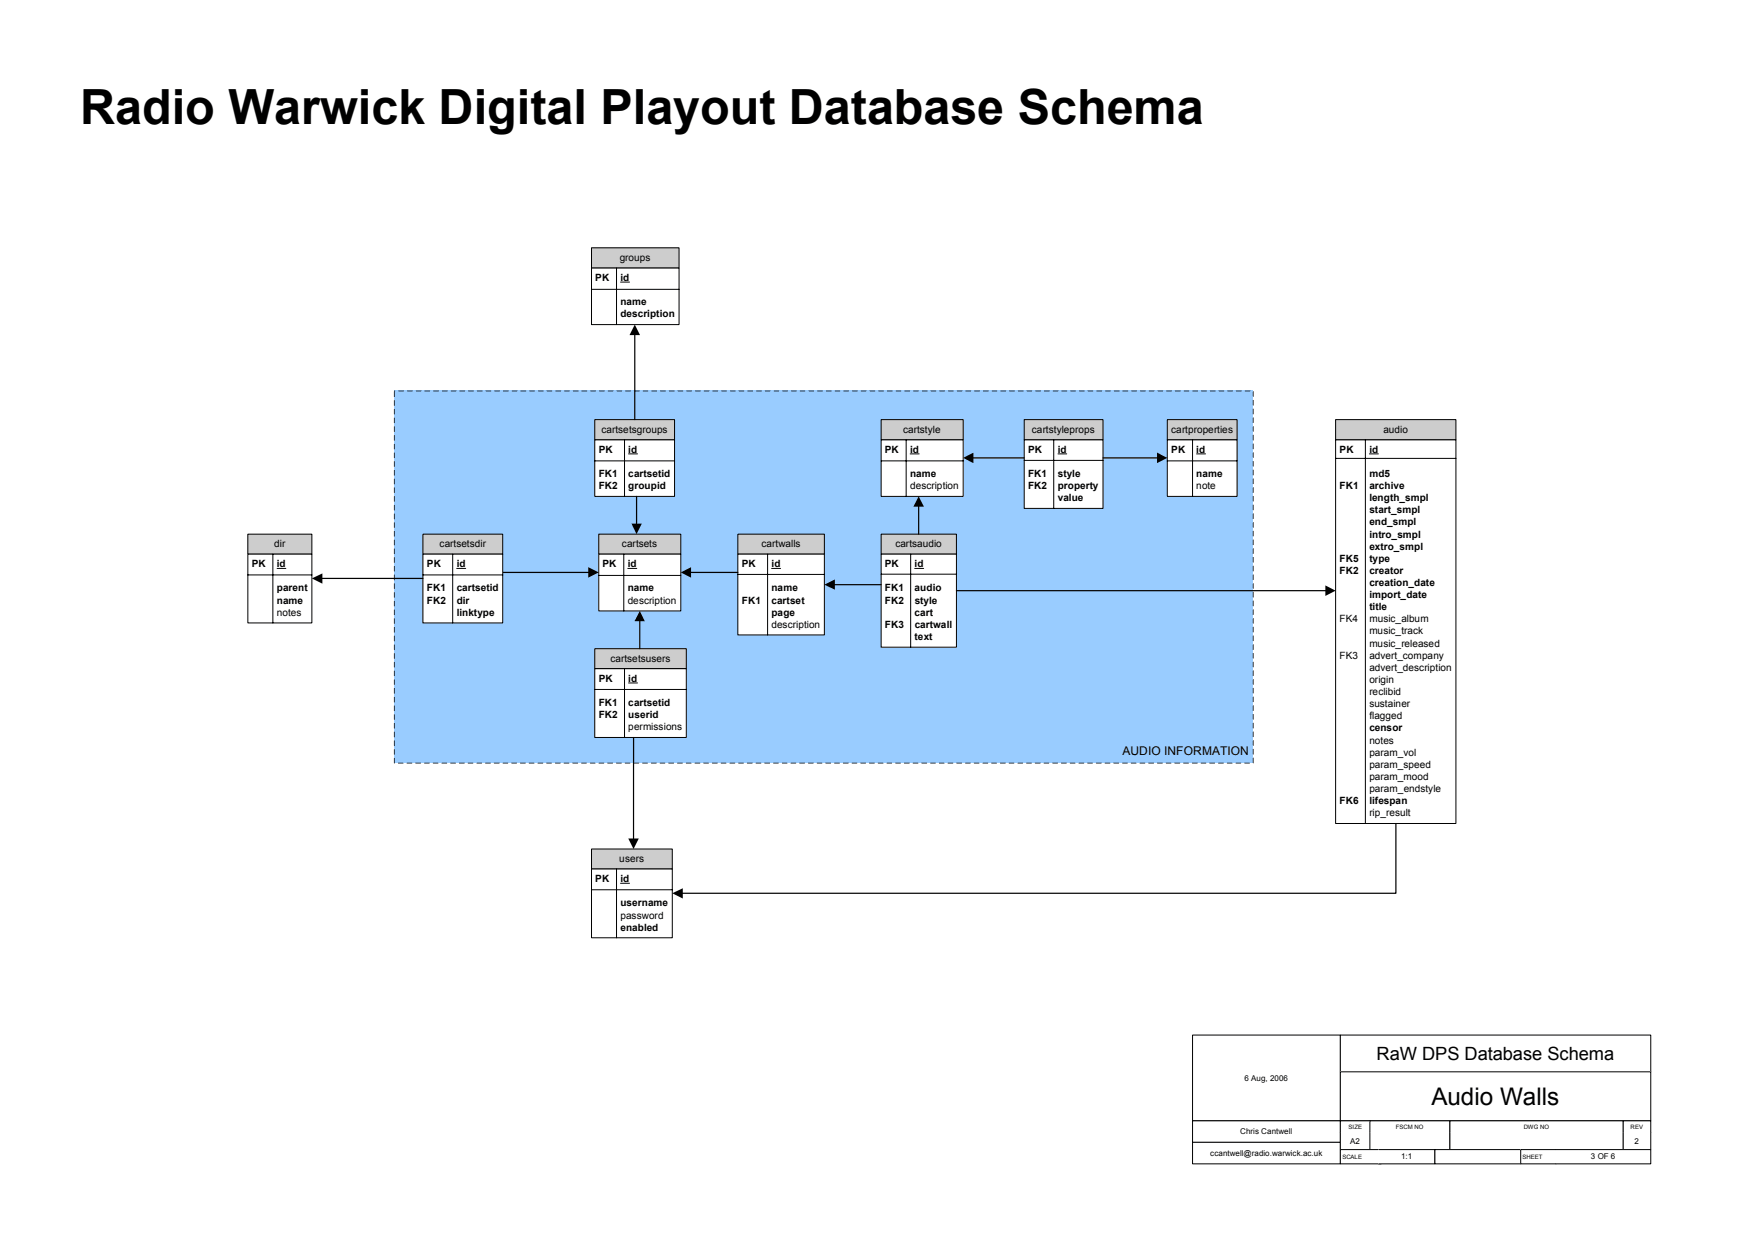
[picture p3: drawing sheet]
<svg xmlns="http://www.w3.org/2000/svg" width="594mm" height="420mm" viewBox="0 0 594 420" stroke-linecap="round" stroke-linejoin="round" font-family="sans-serif">
<path d="M133.5 132.3h290.8v126h-290.8z" fill="#9cf"/>
<path d="M133.3 132.6h.3l-.1 1.9zM133.3 135.6h.3l-.1 1.8zM133.3 138.5h.3l-.1 1.9zM133.3 141.5h.3l-.1 1.8zM133.3 144.4l.2-.1 .1 .1-.1 1.9zM133.3 147.4l.2-.2 .1 .2-.1 1.9zM133.3 150.4l.2-.2 .1 .2-.1 1.7zM133.3 153.3l.2-.1 .1 .1-.1 1.8zM133.3 156.2h.3l-.1 1.9zM133.3 159.2h.3l-.1 1.8zM133.3 162.1h.3l-.1 1.9zM133.3 165.1h.3l-.1 1.9zM133.3 168.1l.2-.2 .1 .2-.1 1.8zM133.3 171l.2-.1 .1 .1-.1 1.9zM133.3 174l.2-.2 .1 .2-.1 1.9zM133.3 177l.2-.2 .1 .2-.1 1.7zM133.3 179.8h.3l-.1 1.9zM133.3 182.8h.3l-.1 1.9zM133.3 185.8h.3l-.1 1.8zM133.3 188.7h.3l-.1 1.9zM133.3 191.7h.3l-.1 1.8zM133.3 194.6l.2-.1 .1 .1-.1 1.9zM133.3 197.6l.2-.2 .1 .2-.1 1.9zM133.3 200.6l.2-.2 .1 .2-.1 1.8zM133.5 203.4v1.9l-.2-.1zM133.3 206.4h.3l-.1 1.9zM133.3 209.4h.3l-.1 1.8zM133.3 212.3h.3l-.1 1.9zM133.3 215.3h.3l-.1 1.9zM133.3 218.3h.3l-.1 1.8zM133.3 221.2l.2-.1 .1 .1-.1 1.9zM133.5 224v2.1l-.2-.2zM133.3 227.2l.2-.2 .1 .2-.1 1.7zM133.3 230.1l.2-.1 .1 .1-.1 1.8zM133.3 233h.3l-.1 1.9zM133.3 236h.3l-.1 1.8zM133.3 238.9h.3l-.1 1.9zM133.3 241.9h.3l-.1 1.9zM133.3 244.9h.3l-.1 1.8zM133.3 247.8l.2-.2 .1 .2-.1 1.9zM133.3 250.8l.2-.2 .1 .2-.1 1.8zM133.5 253.6v1.9l-.2-.1zM133.3 256.7l.2-.2 .1 .2-.1 1.8zM134.8 258.2l1.8 .1-1.8 .2zM137.6 258.3h2l-.2 .2zM140.5 258.3h2.1l-.2 .2zM143.5 258.3h2l-.1 .2zM146.5 258.3h1.9l-.1 .2zM149.4 258.3h2l-.1 .2zM152.4 258.3h1.9v.2zM155.4 258.2l1.9 .1-1.9 .2zM158.4 258.2l1.9 .1-1.9 .2zM161.4 258.2l1.8 .1-1.8 .2zM164.2 258.3h2l-.2 .2zM167.1 258.3h2.1l-.2 .2zM170.1 258.3h1.9v.2zM173.1 258.3h1.9l-.1 .2zM176.1 258.2l1.9 .1-1.9 .2zM179.1 258.2l1.8 .1-1.8 .2zM182 258.2l1.9 .1-1.9 .2zM185 258.2l1.9 .1-1.9 .2zM188 258.2l1.8 .1-1.8 .2zM190.7 258.3h2.1l-.2 .2zM193.7 258.3h2l-.1 .2zM196.7 258.3h1.9l-.1 .2zM199.6 258.3h2l-.1 .2zM202.7 258.2l1.8 .1-1.8 .2zM205.6 258.2l1.9 .1-1.9 .2zM208.6 258.2l1.9 .1-1.9 .2zM211.5 258.3h1.9l-.1 .2zM214.4 258.3h2l-.2 .2zM217.3 258.3h2.1l-.2 .2zM220.3 258.3h2l-.1 .2zM223.3 258.3h1.9l-.1 .2zM226.3 258.2l1.9 .1-1.9 .2zM229.3 258.2l1.8 .1-1.8 .2zM232.1 258.3h2l-.1 .2zM235.2 258.2l1.9 .1-1.9 .2zM238.2 258.2l1.8 .1-1.8 .2zM241 258.3h2l-.2 .2zM243.9 258.3h2l-.1 .2zM246.9 258.3h2l-.2 .2zM249.8 258.3h2l-.1 .2zM252.8 258.3h2l-.1 .2zM255.9 258.2l1.8 .1-1.8 .2zM258.8 258.2l1.9 .1-1.9 .2zM261.8 258.2l1.8 .1-1.8 .2zM264.7 258.2l1.9 .1-1.9 .2zM267.5 258.3h2.1l-.2 .2zM270.5 258.3h2l-.1 .2zM273.5 258.3h1.9l-.1 .2zM276.4 258.3h2l-.1 .2zM279.5 258.2l1.8 .1-1.8 .2zM282.4 258.2l1.9 .1-1.9 .2zM285.4 258.2l1.9 .1-1.9 .2zM288.4 258.2l1.8 .1-1.8 .2zM291.3 258.2l1.9 .1-1.9 .2zM294.1 258.3h2.1l-.2 .2zM297.1 258.3h2l-.1 .2zM300.1 258.3h1.9l-.1 .2zM303 258.3h2l-.1 .2zM306.1 258.2l1.8 .1-1.8 .2zM309 258.2l1.9 .1-1.9 .2zM312 258.2l1.9 .1-1.9 .2zM315 258.2l1.8 .1-1.8 .2zM317.8 258.3h2l-.2 .2zM320.7 258.3h2l-.1 .2zM323.7 258.3h2l-.2 .2zM326.6 258.3h2l-.1 .2zM329.6 258.3h1.9v.2zM332.6 258.2l1.9 .1-1.9 .2zM335.6 258.2l1.9 .1-1.9 .2zM338.5 258.3h1.9v.2zM341.5 258.2l1.9 .1-1.9 .2zM344.5 258.2l1.9 .1-1.9 .2zM347.3 258.3h2l-.1 .2zM350.3 258.3h2l-.2 .2zM353.2 258.3h2l-.1 .2zM356.2 258.3h1.9l-.1 .2zM359.1 258.3h2l-.1 .2zM362.2 258.2l1.9 .1-1.9 .2zM365.2 258.2l1.8 .1-1.8 .2zM368.1 258.2l1.9 .1-1.9 .2zM370.9 258.3h2l-.1 .2zM373.9 258.3h2l-.2 .2zM376.8 258.3h2.1l-.2 .2zM379.8 258.3h2l-.1 .2zM382.9 258.2l1.8 .1-1.8 .2zM385.8 258.2l1.9 .1-1.9 .2zM388.8 258.2l1.8 .1-1.8 .2zM391.7 258.3h1.9l-.1 .2zM394.7 258.2l1.9 .1-1.9 .2zM397.5 258.3h2l-.1 .2zM400.5 258.3h2l-.2 .2zM403.4 258.3h2.1l-.2 .2zM406.4 258.3h1.9v.2zM409.4 258.2l1.9 .1-1.9 .2zM412.4 258.2l1.9 .1-1.9 .2zM415.4 258.2l1.8 .1-1.8 .2zM418.3 258.2l1.9 .1-1.9 .2zM421.3 258.2l1.9 .1-1.9 .2zM424.1 256.6l.2-.1v.1v1.9zM424.1 253.7l.2-.2v.2v1.8zM424.3 250.5v2.1l-.2-.2zM424.1 247.7h.2v1.9zM424.1 244.8h.2v1.8zM424.1 241.8h.2v1.9zM424.1 238.8h.2v1.9zM424.1 236l.2-.2v.2v1.7zM424.1 233l.2-.2v.2v1.8zM424.3 229.9v2l-.2-.2zM424.1 227.1l.2-.2v.2v1.8zM424.1 224.1h.2v1.9zM424.1 221.1h.2v1.9zM424.1 218.2h.2v1.8zM424.1 215.2h.2v1.9zM424.1 212.3h.2v1.8zM424.3 209.2v2l-.2-.1zM424.1 206.4l.2-.2v.2v1.8zM424.1 203.5l.2-.2v.2v1.8zM424.1 200.5l.2-.2v.2v1.9zM424.1 197.5h.2v1.9zM424.1 194.6h.2v1.8zM424.1 191.6h.2v1.9zM424.1 188.6h.2v1.9zM424.1 185.7h.2v1.8zM424.1 182.8l.2-.2v.2v1.8zM424.3 179.7v1.9l-.2-.1zM424.1 176.9l.2-.2v.2v1.8zM424.1 173.9l.2-.2v.2v1.9zM424.1 170.9h.2v1.9zM424.1 168h.2v1.8zM424.1 165h.2v1.9zM424.1 162.1h.2v1.8zM424.1 159.1h.2v1.9zM424.1 156.2l.2-.2v.2v1.8zM424.1 153.2l.2-.1v.1v1.8zM424.3 150.1v2l-.2-.1zM424.3 147.2v2l-.2-.2zM424.1 144.4h.2v1.8zM424.1 141.4h.2v1.9zM424.1 138.4h.2v1.9zM424.1 135.5h.2v1.8zM424.1 132.5h.2v1.9zM421.3 132.3h2l-.1 .2zM418.3 132.3h2.1l-.2 .2zM415.5 132.3h1.9l-.2 .2zM412.5 132.3h1.9v.2zM409.5 132.3h2l-.1 .2zM406.6 132.3h1.9l-.1 .2zM403.6 132.3h1.9v.2zM400.6 132.3h2l-.1 .2zM397.7 132.3h2l-.2 .2zM394.7 132.3h2l-.1 .2zM391.8 132.3h2l-.2 .2zM388.9 132.3h1.9l-.2 .2zM386 132.2l1.9 .1-1.9 .2zM382.9 132.3h2l-.1 .2zM380 132.3h1.9l-.1 .2zM377 132.3h2l-.1 .2zM374.1 132.3h1.9l-.1 .2zM371.1 132.3h2l-.2 .2zM368.1 132.3h2.1l-.2 .2zM365.2 132.3h2l-.2 .2zM362.3 132.3h1.9l-.1 .2zM359.3 132.3h2l-.1 .2zM356.4 132.3h1.9l-.1 .2zM353.4 132.3h1.9v.2zM350.4 132.3h2l-.1 .2zM347.5 132.3h1.9l-.1 .2zM344.5 132.3h2l-.1 .2zM341.5 132.3h2.1l-.2 .2zM338.7 132.3h1.9l-.2 .2zM335.7 132.3h1.9l-.1 .2zM332.8 132.2l1.9 .1-1.9 .2zM329.8 132.3h1.9l-.1 .2zM326.8 132.3h2l-.1 .2zM323.8 132.3h2l-.1 .2zM320.9 132.3h1.9l-.1 .2zM317.9 132.3h2l-.1 .2zM315 132.3h2l-.2 .2zM312.1 132.3h1.9l-.1 .2zM309.1 132.3h2l-.2 .2zM306.1 132.3h2l-.1 .2zM303.2 132.3h1.9l-.1 .2zM300.2 132.3h2l-.1 .2zM297.3 132.3h1.9l-.1 .2zM294.3 132.3h2l-.1 .2zM291.3 132.3h2.1l-.2 .2zM288.4 132.3h2l-.2 .2zM285.5 132.3h1.9l-.1 .2zM282.5 132.3h2l-.1 .2zM279.6 132.3h1.9l-.1 .2zM276.6 132.3h1.9v.2zM273.6 132.3h2l-.1 .2zM270.7 132.3h1.9l-.1 .2zM267.7 132.3h2l-.1 .2zM264.7 132.3h2.1l-.2 .2zM261.9 132.3h1.9l-.2 .2zM258.9 132.3h2l-.2 .2zM255.9 132.3h2l-.1 .2zM253.1 132.2l1.8 .1-1.8 .2zM250 132.3h2l-.1 .2zM247.1 132.3h1.9l-.1 .2zM244.1 132.3h1.9l-.1 .2zM241.1 132.3h2.1l-.2 .2zM238.2 132.3h2l-.2 .2zM235.3 132.3h1.9l-.1 .2zM232.3 132.3h2l-.2 .2zM229.4 132.3h1.9l-.1 .2zM226.4 132.3h1.9v.2zM223.4 132.3h2l-.1 .2zM220.5 132.3h1.9l-.1 .2zM217.5 132.3h1.9v.2zM214.5 132.3h2.1l-.2 .2zM211.6 132.3h2l-.2 .2zM208.7 132.3h1.9l-.1 .2zM205.7 132.3h2l-.2 .2zM202.8 132.3h1.9l-.1 .2zM199.9 132.2l1.9 .1-1.9 .2zM196.8 132.3h2l-.1 .2zM193.9 132.3h1.9l-.1 .2zM190.9 132.3h2l-.1 .2zM188 132.3h2l-.2 .2zM185 132.3h2l-.1 .2zM182.2 132.2l1.9 .1-1.9 .2zM179.2 132.2l1.9 .1-1.9 .2zM176.2 132.3h1.9l-.1 .2zM173.2 132.3h2l-.1 .2zM170.3 132.3h1.9l-.1 .2zM167.3 132.3h1.9v.2zM164.3 132.3h2.1l-.2 .2zM161.4 132.3h2l-.2 .2zM158.4 132.3h2l-.1 .2zM155.5 132.3h2l-.2 .2zM152.6 132.3h1.9l-.1 .2zM149.6 132.3h1.9v.2zM146.6 132.3h2l-.1 .2zM143.7 132.3h1.9l-.1 .2zM140.7 132.3h2l-.1 .2zM137.7 132.3h2.1l-.2 .2zM134.8 132.3h2l-.2 .2zM133.3 132.3h.6l-.2 .2z" fill="#010101"/>
<path d="M201.3 142.1h27v6.8h-27z" fill="#cdcdcd"/>
<path d="M201.3 142.1h27v6.8h-27z" fill="none" stroke="#010101" stroke-width=".34"/>
<path d="M201.3 148.9h27v19.2h-27z" fill="#fff"/>
<path d="M201.3 148.9h27v19.2h-27zM201.3 156h27M211.4 148.9v19.2M212.8 153.7h3" fill="none" stroke="#010101" stroke-width=".34"/>
<path d="M298.3 142.1h27.7v6.8h-27.7z" fill="#cdcdcd"/>
<path d="M298.3 142.1h27.7v6.8h-27.7z" fill="none" stroke="#010101" stroke-width=".34"/>
<path d="M298.3 148.9h27.7v19.2h-27.7z" fill="#fff"/>
<path d="M298.3 148.9h27.7v19.2h-27.7zM298.3 156h27.7M306.7 148.9v19.2M308.1 153.7h3" fill="none" stroke="#010101" stroke-width=".34"/>
<path d="M249.8 180.8h29.3v6.8h-29.3z" fill="#cdcdcd"/>
<path d="M249.8 180.8h29.3v6.8h-29.3z" fill="none" stroke="#010101" stroke-width=".34"/>
<path d="M249.8 187.6h29.3v27.4h-29.3z" fill="#fff"/>
<path d="M249.8 187.6h29.3v27.4h-29.3zM249.8 194.5h29.3M259.8 187.6v27.4M261.2 192.4h3" fill="none" stroke="#010101" stroke-width=".34"/>
<path d="M298.3 180.8h25.5v6.8h-25.5z" fill="#cdcdcd"/>
<path d="M298.3 180.8h25.5v6.8h-25.5z" fill="none" stroke="#010101" stroke-width=".34"/>
<path d="M298.3 187.6h25.5v31.5h-25.5z" fill="#fff"/>
<path d="M298.3 187.6h25.5v31.5h-25.5zM298.3 194.4h25.5M308.3 187.6v31.5M309.6 192.4h3.1" fill="none" stroke="#010101" stroke-width=".34"/>
<path d="M395.1 142.1h23.7v6.8h-23.7z" fill="#cdcdcd"/>
<path d="M395.1 142.1h23.7v6.8h-23.7z" fill="none" stroke="#010101" stroke-width=".34"/>
<path d="M395.1 148.9h23.7v19.2h-23.7z" fill="#fff"/>
<path d="M395.1 148.9h23.7v19.2h-23.7zM395.1 156h23.7M403.7 148.9v19.2M405 153.7h3.1" fill="none" stroke="#010101" stroke-width=".34"/>
<path d="M346.7 142.1h26.7v6.8h-26.7z" fill="#cdcdcd"/>
<path d="M346.7 142.1h26.7v6.8h-26.7z" fill="none" stroke="#010101" stroke-width=".34"/>
<path d="M346.7 148.9h26.7v23.2h-26.7z" fill="#fff"/>
<path d="M346.7 148.9h26.7v23.2h-26.7zM346.7 155.9h26.7M356.7 148.9v23.2M358.1 153.7h3" fill="none" stroke="#010101" stroke-width=".34"/>
<path d="M202.7 180.8h27.8v6.8h-27.8z" fill="#cdcdcd"/>
<path d="M202.7 180.8h27.8v6.8h-27.8z" fill="none" stroke="#010101" stroke-width=".34"/>
<path d="M202.7 187.6h27.8v19.2h-27.8z" fill="#fff"/>
<path d="M202.7 187.6h27.8v19.2h-27.8zM202.7 194.8h27.8M211.2 187.6v19.2M212.5 192.4h3.1" fill="none" stroke="#010101" stroke-width=".34"/>
<path d="M201.3 219.6h31v6.8h-31z" fill="#cdcdcd"/>
<path d="M201.3 219.6h31v6.8h-31z" fill="none" stroke="#010101" stroke-width=".34"/>
<path d="M201.3 226.4h31v23.3h-31z" fill="#fff"/>
<path d="M201.3 226.4h31v23.3h-31zM201.3 233.4h31M211.4 226.4v23.3M212.8 231.2h3" fill="none" stroke="#010101" stroke-width=".34"/>
<path d="M216.6 209.9v9.7" fill="none" stroke="#010101" stroke-width=".41"/>
<path d="M216.6 206.8l1.7 3.5h-3.5z" fill="#010101"/>
<path d="M311 171.1v9.7" fill="none" stroke="#010101" stroke-width=".41"/>
<path d="M311 168.1l1.8 3.4h-3.6z" fill="#010101"/>
<path d="M282.2 198h16.1" fill="none" stroke="#010101" stroke-width=".41"/>
<path d="M279.1 198l3.5-1.8v3.4z" fill="#010101"/>
<path d="M233.5 193.8h16.3" fill="none" stroke="#010101" stroke-width=".41"/>
<path d="M230.5 193.8l3.4-1.8v3.6z" fill="#010101"/>
<path d="M329.1 155h17.6" fill="none" stroke="#010101" stroke-width=".41"/>
<path d="M326 155l3.5-1.8v3.6z" fill="#010101"/>
<path d="M373.4 155h18.7" fill="none" stroke="#010101" stroke-width=".41"/>
<path d="M391.7 153.2l3.4 1.8-3.4 1.8z" fill="#010101"/>
<path d="M215.5 168.1v9.6" fill="none" stroke="#010101" stroke-width=".41"/>
<path d="M213.8 177.3h3.4l-1.7 3.5z" fill="#010101"/>
<path d="M452.1 142.1h40.7v6.8h-40.7z" fill="#cdcdcd"/>
<path d="M452.1 142.1h40.7v6.8h-40.7z" fill="none" stroke="#010101" stroke-width=".34"/>
<path d="M452.1 148.9h40.7v129.9h-40.7z" fill="#fff"/>
<path d="M452.1 148.9h40.7v129.9h-40.7zM452.1 155.2h40.7M462.2 148.9v129.9M463.5 153.7h3.1" fill="none" stroke="#010101" stroke-width=".34"/>
<path d="M323.8 200h125.3" fill="none" stroke="#010101" stroke-width=".41"/>
<path d="M448.6 198.2l3.5 1.8-3.5 1.8z" fill="#010101"/>
<path d="M200.2 287.4h27.4v6.8h-27.4z" fill="#cdcdcd"/>
<path d="M200.2 287.4h27.4v6.8h-27.4z" fill="none" stroke="#010101" stroke-width=".34"/>
<path d="M200.2 294.2h27.4v23.3h-27.4z" fill="#fff"/>
<path d="M200.2 294.2h27.4v23.3h-27.4zM208.7 294.2v23.3M210.1 299h3M200.2 301.2h27.4" fill="none" stroke="#010101" stroke-width=".34"/>
<path d="M472.5 278.8v23.6h-241.9" fill="none" stroke="#010101" stroke-width=".41"/>
<path d="M227.6 302.4l3.5-1.7v3.5z" fill="#010101"/>
<path d="M214.5 249.7v34.6" fill="none" stroke="#010101" stroke-width=".41"/>
<path d="M212.7 283.9h3.5l-1.7 3.5z" fill="#010101"/>
<path d="M200.2 83.9h29.7v6.9h-29.7z" fill="#cdcdcd"/>
<path d="M200.2 83.9h29.7v6.9h-29.7z" fill="none" stroke="#010101" stroke-width=".34"/>
<path d="M200.2 90.8h29.7v19.1h-29.7z" fill="#fff"/>
<path d="M200.2 90.8h29.7v19.1h-29.7zM200.2 98h29.7M208.7 90.8v19.1M210.1 95.5h3" fill="none" stroke="#010101" stroke-width=".34"/>
<path d="M214.9 112.9v29.2" fill="none" stroke="#010101" stroke-width=".41"/>
<path d="M214.9 109.9l1.8 3.6h-3.6z" fill="#010101"/>
<path d="M83.9 180.8h21.7v6.8h-21.7z" fill="#cdcdcd"/>
<path d="M83.9 180.8h21.7v6.8h-21.7z" fill="none" stroke="#010101" stroke-width=".34"/>
<path d="M83.9 187.6h21.7v23.3h-21.7z" fill="#fff"/>
<path d="M83.9 187.6h21.7v23.3h-21.7zM83.9 194.6h21.7M92.4 187.6v23.3M93.8 192.4h3" fill="none" stroke="#010101" stroke-width=".34"/>
<path d="M170.2 193.8h29.4" fill="none" stroke="#010101" stroke-width=".41"/>
<path d="M199.1 192l3.6 1.8-3.6 1.8z" fill="#010101"/>
<path d="M143.2 180.8h27v6.8h-27z" fill="#cdcdcd"/>
<path d="M143.2 180.8h27v6.8h-27z" fill="none" stroke="#010101" stroke-width=".34"/>
<path d="M143.2 187.6h27v23.3h-27z" fill="#fff"/>
<path d="M143.2 187.6h27v23.3h-27zM143.2 194.6h27M153.2 187.6v23.3M154.6 192.4h3" fill="none" stroke="#010101" stroke-width=".34"/>
<path d="M108.7 195.8h34.5" fill="none" stroke="#010101" stroke-width=".41"/>
<path d="M105.6 195.8l3.5-1.7v3.5z" fill="#010101"/>
<path d="M403.7 350.4h50v29.1h-50z" fill="#fff"/>
<path d="M403.7 350.4h50v29.1h-50z" fill="none" stroke="#010101" stroke-width=".34"/>
<path d="M403.7 379.5h50v7.3h-50z" fill="#fff"/>
<path d="M403.7 379.5h50v7.3h-50z" fill="none" stroke="#010101" stroke-width=".34"/>
<path d="M403.7 386.8h50v7.2h-50z" fill="#fff"/>
<path d="M403.7 386.8h50v7.2h-50z" fill="none" stroke="#010101" stroke-width=".34"/>
<path d="M453.7 350.4h105.1v12.5h-105.1z" fill="#fff"/>
<path d="M453.7 350.4h105.1v12.5h-105.1z" fill="none" stroke="#010101" stroke-width=".34"/>
<path d="M453.7 362.9h105.1v16.6h-105.1z" fill="#fff"/>
<path d="M453.7 362.9h105.1v16.6h-105.1z" fill="none" stroke="#010101" stroke-width=".34"/>
<path d="M453.7 379.5h10.3v3.9h-10.3z" fill="#fff"/>
<path d="M453.7 383.4v-3.9h10.3v3.9" fill="none" stroke="#010101" stroke-width=".34"/>
<path d="M463.7 379.5h27.1v3.9h-27.1z" fill="#fff"/>
<path d="M463.7 383.4v-3.9h27.1v3.9" fill="none" stroke="#010101" stroke-width=".34"/>
<path d="M490.8 379.5h58.7v3.9h-58.7z" fill="#fff"/>
<path d="M490.8 383.4v-3.9h58.7v3.9" fill="none" stroke="#010101" stroke-width=".34"/>
<path d="M549.5 379.5h9.3v3.9h-9.3z" fill="#fff"/>
<path d="M549.5 383.4v-3.9h9.3v3.9" fill="none" stroke="#010101" stroke-width=".34"/>
<path d="M453.7 383.4h10v5.8h-10z" fill="#fff"/>
<path d="M453.7 383.4v5.8h10v-5.8" fill="none" stroke="#010101" stroke-width=".34"/>
<path d="M463.7 383.4h27.1v5.8h-27.1z" fill="#fff"/>
<path d="M463.7 383.4v5.8h27.1v-5.8" fill="none" stroke="#010101" stroke-width=".34"/>
<path d="M490.8 383.4h58.7v5.8h-58.7z" fill="#fff"/>
<path d="M490.8 383.4v5.8h58.7v-5.8" fill="none" stroke="#010101" stroke-width=".34"/>
<path d="M549.5 383.4h9.3v5.8h-9.3z" fill="#fff"/>
<path d="M549.5 383.4v5.8h9.3v-5.8" fill="none" stroke="#010101" stroke-width=".34"/>
<path d="M453.7 389.2h13.8v4.8h-13.8z" fill="#fff"/>
<path d="M467.5 389.2h-13.8v4.8h13.8" fill="none" stroke="#010101" stroke-width=".34"/>
<path d="M466.7 389.2h19v4.8h-19z" fill="#fff"/>
<path d="M466.7 389.2h19v4.8h-19" fill="none" stroke="#010101" stroke-width=".34"/>
<path d="M485.7 389.2h29.1v4.8h-29.1z" fill="#fff"/>
<path d="M485.7 389.2h29.1v4.8h-29.1z" fill="none" stroke="#010101" stroke-width=".34"/>
<path d="M514.8 389.2h11.9v4.8h-11.9z" fill="#fff"/>
<path d="M526.7 389.2h-11.9v4.8h11.9" fill="none" stroke="#010101" stroke-width=".34"/>
<path d="M526.7 389.2h32.1v4.8h-32.1z" fill="#fff"/>
<path d="M526.7 389.2h32.1v4.8h-32.1" fill="none" stroke="#010101" stroke-width=".34"/>
<text font-size="16.4" x="27.1" y="41.8">Radio Warwick Digital Playout Database Schema</text>
<text font-size="8.2" x="484.5" y="374">Audio Walls</text>
<text font-size="6.2" x="466" y="358.7">RaW DPS Database Schema</text>
<text font-size="4.1" x="380" y="255.7">AUDIO INFORMATION</text>
<g font-size="3.4">
<text x="209.8" y="88.3">groups</text>
<text x="201.5" y="95.2">PK</text>
<text x="210.1" y="95.2">id</text>
<text x="210.1" y="103.4">name</text>
<text x="210.1" y="107.4">description</text>
<text x="203.6" y="146.5">cartsetsgroups</text>
<text x="305.7" y="146.5">cartstyle</text>
<text x="349.3" y="146.5">cartstyleprops</text>
<text x="396.5" y="146.5">cartproperties</text>
<text x="468.3" y="146.5">audio</text>
<text x="202.7" y="153.3">PK</text>
<text x="212.7" y="153.3">id</text>
<text x="299.5" y="153.3">PK</text>
<text x="308.1" y="153.3">id</text>
<text x="348.1" y="153.3">PK</text>
<text x="358" y="153.3">id</text>
<text x="396.5" y="153.3">PK</text>
<text x="405" y="153.3">id</text>
<text x="453.5" y="153.3">PK</text>
<text x="463.5" y="153.3">id</text>
<text x="202.7" y="161.5">FK1</text>
<text x="212.7" y="161.5">cartsetid</text>
<text x="308.1" y="161.5">name</text>
<text x="348.1" y="161.5">FK1</text>
<text x="358.1" y="161.5">style</text>
<text x="405" y="161.5">name</text>
<text x="463.5" y="161.5">md5</text>
<text x="202.7" y="165.6">FK2</text>
<text x="212.7" y="165.6">groupid</text>
<text x="308.1" y="165.6">description</text>
<text x="348.1" y="165.6">FK2</text>
<text x="358" y="165.6">property</text>
<text x="405" y="165.6">note</text>
<text x="453.5" y="165.6">FK1</text>
<text x="463.5" y="165.6">archive</text>
<text x="358" y="169.7">value</text>
<text x="463.5" y="169.7">length_smpl</text>
<text x="463.5" y="173.8">start_smpl</text>
<text x="463.5" y="177.9">end_smpl</text>
<text x="92.8" y="185.3">dir</text>
<text x="148.8" y="185.3">cartsetsdir</text>
<text x="210.5" y="185.3">cartsets</text>
<text x="257.7" y="185.3">cartwalls</text>
<text x="303.1" y="185.3">cartsaudio</text>
<text x="463.5" y="182">intro_smpl</text>
<text x="453.5" y="190.2">FK5</text>
<text x="463.5" y="186.1">extro_smpl</text>
<text x="463.6" y="190.2">type</text>
<text x="85.3" y="192">PK</text>
<text x="93.7" y="192">id</text>
<text x="144.5" y="192">PK</text>
<text x="154.6" y="192">id</text>
<text x="204" y="192">PK</text>
<text x="212.5" y="192">id</text>
<text x="251.1" y="192">PK</text>
<text x="261.2" y="192">id</text>
<text x="299.5" y="192">PK</text>
<text x="309.6" y="192">id</text>
<text x="453.5" y="194.3">FK2</text>
<text x="463.5" y="194.3">creator</text>
<text x="93.7" y="200.2">parent</text>
<text x="144.5" y="200.2">FK1</text>
<text x="154.6" y="200.2">cartsetid</text>
<text x="212.5" y="200.2">name</text>
<text x="261.2" y="200.2">name</text>
<text x="299.5" y="200.2">FK1</text>
<text x="309.6" y="200.2">audio</text>
<text x="463.5" y="198.5">creation_date</text>
<text x="463.5" y="202.5">import_date</text>
<text x="93.7" y="204.4">name</text>
<text x="93.7" y="208.4">notes</text>
<text x="144.5" y="204.4">FK2</text>
<text x="154.6" y="204.4">dir</text>
<text x="154.6" y="208.4">linktype</text>
<text x="212.5" y="204.4">description</text>
<text x="251.1" y="204.4">FK1</text>
<text x="261.2" y="208.4">page</text>
<text x="261.2" y="204.4">cartset</text>
<text x="299.5" y="204.4">FK2</text>
<text x="309.6" y="208.4">cart</text>
<text x="309.6" y="204.4">style</text>
<text x="463.5" y="206.7">title</text>
<text x="261.2" y="212.6">description</text>
<text x="299.5" y="212.6">FK3</text>
<text x="309.6" y="212.6">cartwall</text>
<text x="453.5" y="210.7">FK4</text>
<text x="463.5" y="214.8">music_track</text>
<text x="463.6" y="210.7">music_album</text>
<text x="309.6" y="216.7">text</text>
<text x="463.5" y="218.9">music_released</text>
<text x="206.7" y="224">cartsetsusers</text>
<text x="453.5" y="223">FK3</text>
<text x="463.5" y="223">advert_company</text>
<text x="463.5" y="227.2">advert_description</text>
<text x="202.7" y="230.8">PK</text>
<text x="212.7" y="230.8">id</text>
<text x="463.5" y="231.2">origin</text>
<text x="202.7" y="239">FK1</text>
<text x="212.7" y="239">cartsetid</text>
<text x="463.5" y="235.4">reclibid</text>
<text x="463.5" y="239.4">sustainer</text>
<text x="202.7" y="243.2">FK2</text>
<text x="212.7" y="243.2">userid</text>
<text x="463.5" y="243.6">flagged</text>
<text x="212.7" y="247.2">permissions</text>
<text x="463.5" y="247.7">censor</text>
<text x="463.5" y="251.8">notes</text>
<text x="463.5" y="255.9">param_vol</text>
<text x="463.5" y="259.9">param_speed</text>
<text x="463.5" y="264.1">param_mood</text>
<text x="463.5" y="268.1">param_endstyle</text>
<text x="453.5" y="272.3">FK6</text>
<text x="463.5" y="272.3">lifespan</text>
<text x="463.5" y="276.4">rip_result</text>
<text x="209.6" y="291.8">users</text>
<text x="201.5" y="298.6">PK</text>
<text x="210.1" y="298.6">id</text>
<text x="210.1" y="306.8">username</text>
<text x="210.1" y="311">password</text>
<text x="210.1" y="315">enabled</text>
</g>
<g font-size="2.7">
<text x="421.3" y="365.8">6 Aug, 2006</text>
<text x="419.9" y="384">Chris Cantwell</text>
<text x="457" y="387.2">A2</text>
<text x="553.3" y="387.2">2</text>
<text x="409.7" y="391.3">ccantwell@radio.warwick.ac.uk</text>
<text x="474.3" y="392.5">1:1</text>
<text x="538.6" y="392.5">3 OF 6</text>
</g>
<g font-size="2">
<text x="456.5" y="382.1">SIZE</text>
<text x="472.5" y="382.1">FSCM NO</text>
<text x="515.8" y="382.1">DWG NO</text>
<text x="551.9" y="382.1">REV</text>
<text x="454.4" y="392.3">SCALE</text>
<text x="515.4" y="392.3">SHEET</text>
</g>
</svg>
